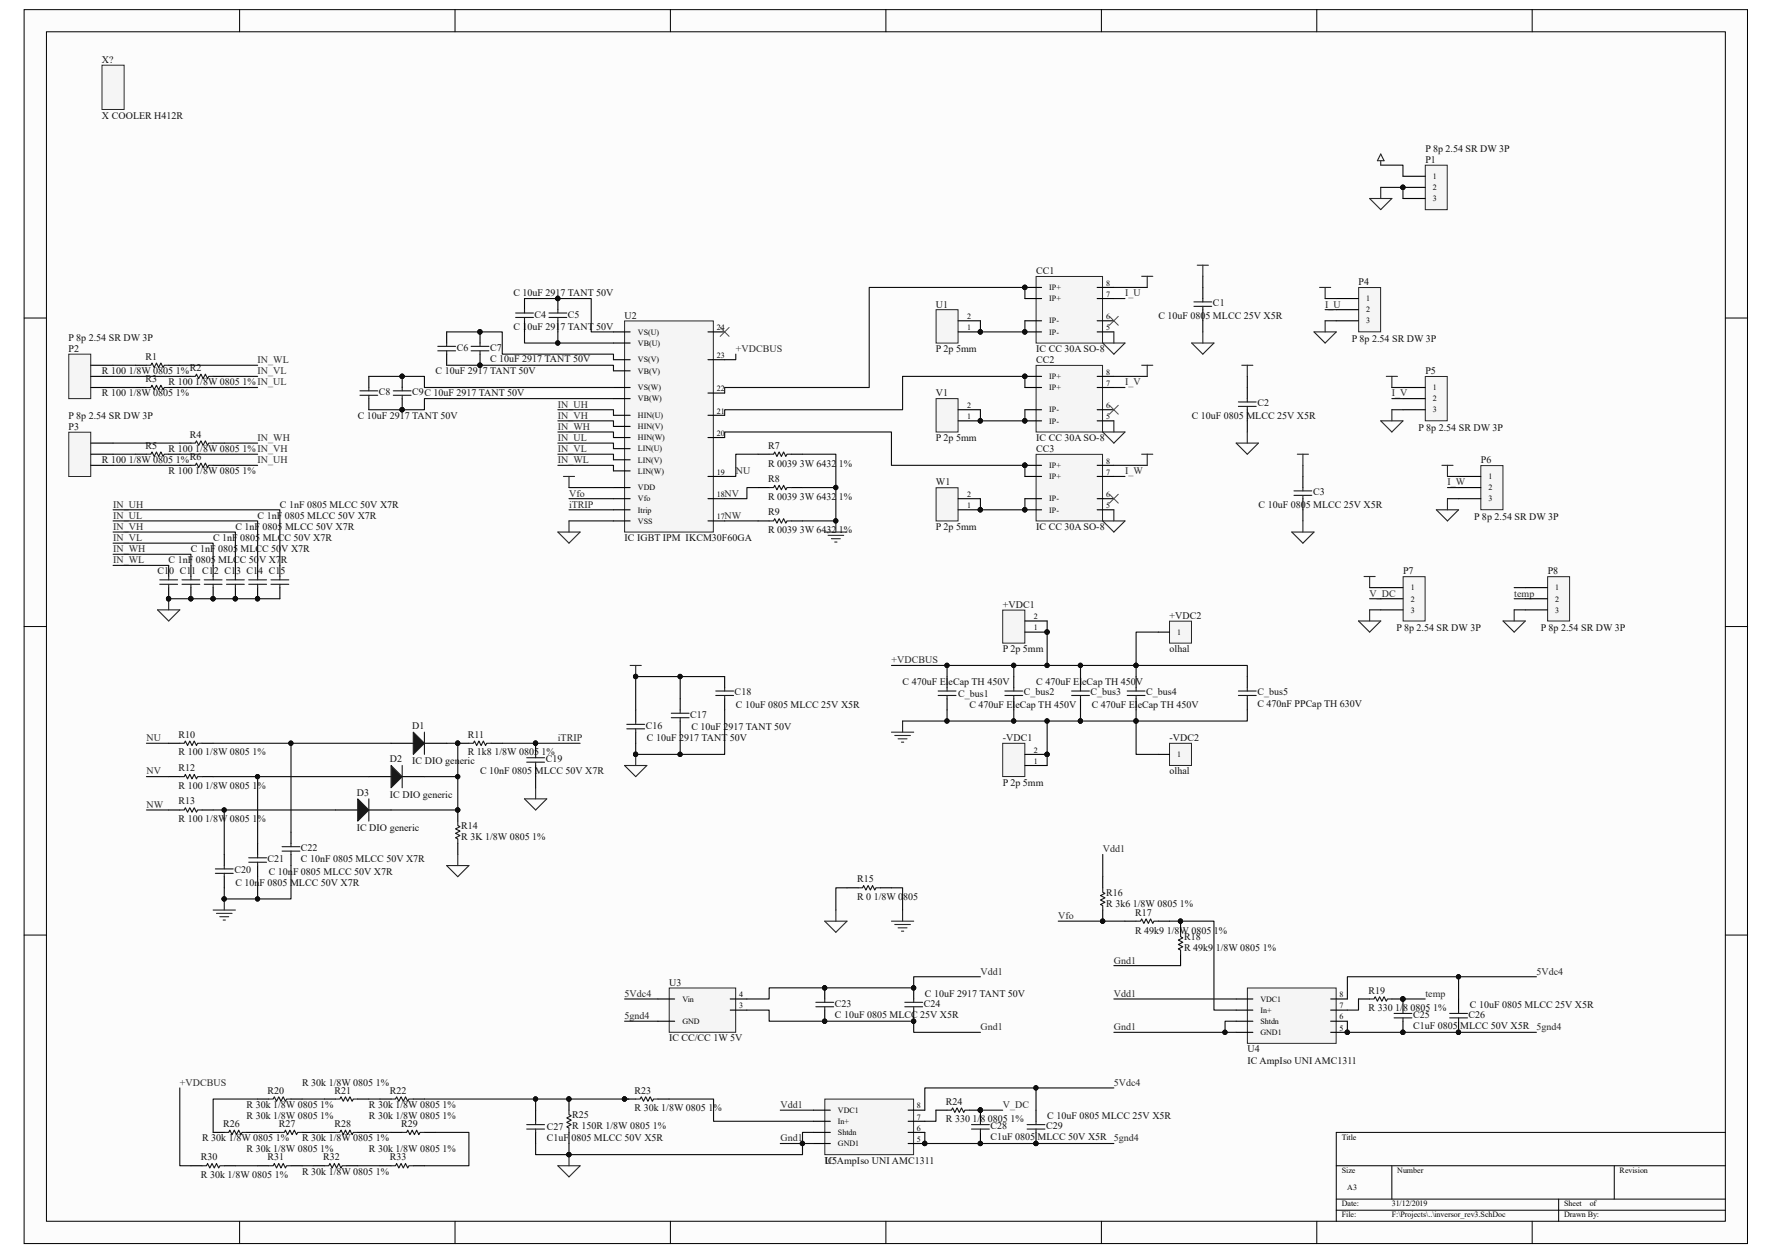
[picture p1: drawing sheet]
<svg xmlns="http://www.w3.org/2000/svg" width="420mm" height="297mm" viewBox="0 0 420 297" stroke-linecap="round" stroke-linejoin="round" font-family="sans-serif">
<path d="M5.8 2.3h408.4v292.5h-408.4z" fill="#fcfcfc"/>
<path d="M5.7 2.3h408.5v292.5h-408.5z" fill="none" stroke="#000" stroke-width=".24"/>
<path d="M11 7.6h397.9v281.9h-397.9z" fill="#fcfcfc"/>
<g fill="none" stroke="#000" stroke-width=".24">
<path d="M11 7.5h397.9v282h-397.9zM56.8 2.3v5.2M107.8 2.3v5.2M158.9 2.3v5.2M210 2.3v5.2M261.1 2.3v5.2M312.1 2.3v5.2M363.2 2.3v5.2M5.7 75.4h5.3M409 75.4h5.2M5.7 148.5h5.3M409 148.5h5.2"/>
<path d="M5.7 221.6h5.3M409 221.6h5.2M316.7 276.3h92.3M329.9 276.3v7.9M382.6 276.3v7.9M409 268.4h-92.3v21.1M56.8 289.5v5.3M107.8 289.5v5.3M158.9 289.5v5.3M210 289.5v5.3M261.1 289.5v5.3M312.1 289.5v5.3"/>
<path d="M316.7 284.2h92.3M316.7 286.9h92.3M363.2 289.5v5.3M369.4 284.2v5.3"/>
</g>
<path d="M245.6 65.6h15.7v15.7h-15.7z" fill="#f5f5f5"/>
<path d="M245.6 65.5h15.7v15.8h-15.7z" fill="none" stroke="#262626" stroke-width=".24"/>
<path d="M242.9 68.1h4M242.9 70.8h4M242.9 76h4M242.9 78.7h4M260.1 68.1h3.9M260.1 70.8h3.9M260.1 76h3.9M260.1 78.7h3.9" fill="none" stroke="#000" stroke-width=".26"/>
<g fill="#0e0e0e" stroke="#0e0e0e" stroke-width=".24">
<circle cx="242.9" cy="68.1" r=".51"/>
<circle cx="242.9" cy="78.7" r=".51"/>
</g>
<path d="M245.6 86.7h15.7v15.7h-15.7z" fill="#f5f5f5"/>
<path d="M245.6 86.6h15.7v15.8h-15.7z" fill="none" stroke="#262626" stroke-width=".24"/>
<path d="M242.9 89.2h4M242.9 91.9h4M242.9 97.1h4M242.9 99.8h4M260.1 89.2h3.9M260.1 91.9h3.9M260.1 97.1h3.9M260.1 99.8h3.9" fill="none" stroke="#000" stroke-width=".26"/>
<g fill="#0e0e0e" stroke="#0e0e0e" stroke-width=".24">
<circle cx="242.9" cy="89.2" r=".51"/>
<circle cx="242.9" cy="99.7" r=".51"/>
</g>
<path d="M245.6 107.7h15.7v15.8h-15.7z" fill="#f5f5f5"/>
<path d="M245.6 107.7h15.7v15.8h-15.7z" fill="none" stroke="#262626" stroke-width=".24"/>
<g fill="none" stroke="#000" stroke-width=".26">
<path d="M242.9 110.3h4M242.9 112.9h4M242.9 118.2h4M260.1 110.3h3.9M260.1 112.9h3.9M260.1 118.2h3.9M242.9 120.8h4M260.1 120.8h3.9M224.5 160.4v2.6M224.5 165.6v2.7M240.3 160.4v2.6M240.3 165.6v2.7"/>
<path d="M256.1 160.4v2.6M256.1 165.6v2.7M269.3 160.4v2.6M269.3 165.6v2.7"/>
</g>
<g fill="#0e0e0e" stroke="#0e0e0e" stroke-width=".24">
<circle cx="242.9" cy="110.3" r=".51"/>
<circle cx="242.9" cy="120.8" r=".51"/>
</g>
<g fill="none" stroke="#1c1c1c" stroke-width=".26">
<path d="M222.4 163.8h4.2M222.4 164.8h4.2M224.5 163v.8M224.5 164.8v.8M238.2 163.8h4.2M238.2 164.8h4.2M240.3 163v.8M240.3 164.8v.8M254 163.8h4.2M254 164.8h4.2M256.1 163v.8M256.1 164.8v.8"/>
<path d="M267.2 163.8h4.2M267.2 164.8h4.2M269.3 163v.8M269.3 164.8v.8"/>
</g>
<path d="M24.2 15.5h5.2v10.5h-5.2z" fill="#f5f5f5"/>
<path d="M24.2 15.5h5.2v10.5h-5.2z" fill="none" stroke="#262626" stroke-width=".24"/>
<path d="M277.2 147.3h5.2v5.1h-5.2z" fill="#f5f5f5"/>
<path d="M277.2 147.2h5.2v5.2h-5.2z" fill="none" stroke="#262626" stroke-width=".24"/>
<path d="M274.6 149.8h2.6" fill="none" stroke="#000" stroke-width=".26"/>
<path d="M277.2 176.2h5.2v5.2h-5.2z" fill="#f5f5f5"/>
<path d="M277.2 176.2h5.2v5.2h-5.2z" fill="none" stroke="#262626" stroke-width=".24"/>
<g fill="none" stroke="#000" stroke-width=".26">
<path d="M113.8 78.7v2.6M132.2 70.8v2.6M132.2 76v2.7M32.1 91.9h2.6M32.1 86.6h2.6M40 91.9h2.6M40 86.6h2.6M42.6 89.2h2.6M50.5 89.2h2.7M95.3 89.2v2.7M95.3 94.5v2.6M113.8 83.9v2.7"/>
<path d="M32.1 107.7h2.6M40 107.7h2.6M42.6 110.3h2.6M42.6 105h2.6M50.5 110.3h2.7M50.5 105h2.7M40 134v2.7M40 139.3v2.6M150.7 168.3v2.6M150.7 173.5v2.7M161.2 165.6v2.7M161.2 170.9v2.6"/>
<path d="M171.8 160.4v2.6M171.8 165.6v2.7M274.6 178.8h2.6"/>
</g>
<path d="M263 75l2.1 2.1M265.1 75l-2.1 2.1M263 96.1l2.1 2.1M265.1 96.1l-2.1 2.1M263 117.1l2.1 2.2M265.1 117.1l-2.1 2.2" fill="none" stroke="#4c4c4c" stroke-width=".24"/>
<g fill="#0e0e0e" stroke="#0e0e0e" stroke-width=".24">
<circle cx="95.3" cy="97.1" r=".51"/>
<circle cx="95.3" cy="89.2" r=".51"/>
<circle cx="113.7" cy="86.6" r=".51"/>
<circle cx="113.7" cy="78.7" r=".51"/>
<circle cx="132.2" cy="70.8" r=".51"/>
<circle cx="39.9" cy="141.9" r=".51"/>
</g>
<g fill="none" stroke="#1c1c1c" stroke-width=".26">
<path d="M130.1 74.2h4.2M130.1 75.3h4.2M132.2 73.4v.8M132.2 75.3v.7M34.7 91.9h1.1l.2-.6 .6 1.1 .5-1.1 .5 1.1 .5-1.1 .6 1.1 .2-.5h1.1M34.7 86.6h1.1l.2-.5 .6 1 .5-1 .5 1 .5-1 .6 1 .2-.5h1.1M45.2 89.2h1.1l.3-.5 .5 1 .5-1 .5 1 .6-1 .5 1 .3-.5h1M93.2 92.6h4.2M93.2 93.7h4.2M95.3 91.9v.7M95.3 93.7v.8M111.7 82.1h4.2"/>
<path d="M111.7 83.2h4.2M113.8 81.3v.8M113.8 83.2v.7M34.7 107.7h1.1l.2-.6 .6 1.1 .5-1.1 .5 1.1 .5-1.1 .6 1.1 .2-.5h1.1M45.2 110.3h1.1l.3-.5 .5 1 .5-1 .5 1 .6-1 .5 1 .3-.5h1M45.2 105h1.1l.3-.5 .5 1.1 .5-1.1 .5 1.1 .6-1.1 .5 1.1 .3-.6h1M37.9 137.4h4.2M37.9 138.5h4.2M40 136.7v.7M40 138.5v.8M148.6 171.7h4.2M148.6 172.8h4.2"/>
<path d="M150.7 170.9v.8M150.7 172.8v.7M159.1 169.1h4.2M159.1 170.1h4.2M161.2 168.3v.8M161.2 170.1v.8M169.7 163.8h4.2M169.7 164.8h4.2M171.8 163v.8M171.8 164.8v.8"/>
</g>
<path d="M158.7 234.2h15.7v10.5h-15.7z" fill="#f5f5f5"/>
<path d="M158.6 234.2h15.8v10.5h-15.8z" fill="none" stroke="#262626" stroke-width=".24"/>
<path d="M155.9 236.8h4M173.1 236.8h3.9M173.1 239.4h3.9M195.5 234.2v2.6M195.5 239.4v2.7M155.9 242.1h4M127 263.1v2.7M127 268.4v2.6M134.9 260.5v2.6M134.9 268.4v2.6" fill="none" stroke="#000" stroke-width=".26"/>
<g fill="#0e0e0e" stroke="#0e0e0e" stroke-width=".24">
<circle cx="195.5" cy="242.1" r=".5"/>
<circle cx="195.5" cy="234.2" r=".5"/>
<circle cx="134.8" cy="260.5" r=".51"/>
</g>
<path d="M193.4 237.6h4.2M193.4 238.6h4.2M195.5 236.8v.8M195.5 238.6v.8M124.8 266.6h4.3M124.8 267.6h4.3M127 265.8v.8M127 267.6v.8M134.9 263.1v1.1l.5 .3-1.1 .5 1.1 .5-1.1 .5 1.1 .6-1.1 .5 .6 .3v1" fill="none" stroke="#1c1c1c" stroke-width=".26"/>
<path d="M195.5 260.6h21v13.1h-21z" fill="#f5f5f5"/>
<path d="M195.5 260.5h21v13.2h-21z" fill="none" stroke="#262626" stroke-width=".24"/>
<g fill="none" stroke="#000" stroke-width=".26">
<path d="M285.1 68.1v2.7M285.1 73.4v2.6M295.6 91.9v2.6M295.6 97.1v2.7M308.8 112.9v2.7M308.8 118.2v2.6M200.8 210.4h2.6M208.7 210.4h2.6M61.1 276.3h2.6M63.7 268.4h2.6M69 276.3h2.6M71.6 268.4h2.6"/>
<path d="M74.2 276.3h2.7M76.9 268.4h2.6M82.1 276.3h2.7M84.8 268.4h2.6M90.1 276.3h2.6M92.7 268.4h2.6M98 276.3h2.6M100.6 268.4h2.6M192.8 263.1h4M192.8 265.8h4M192.8 268.4h4M192.8 271h4"/>
<path d="M215.2 263.1h4M215.2 265.8h4M215.2 268.4h4M215.2 271h4M221.8 263.1h2.7M229.7 263.1h2.7v2.7M232.4 268.4v2.6M245.6 263.1v2.7M245.6 268.4v2.6"/>
</g>
<g fill="#0e0e0e" stroke="#0e0e0e" stroke-width=".24">
<circle cx="219.2" cy="271" r=".51"/>
<circle cx="245.5" cy="271" r=".51"/>
<circle cx="232.3" cy="271" r=".51"/>
<circle cx="232.3" cy="263.1" r=".51"/>
<circle cx="198.1" cy="123.5" r=".51"/>
<circle cx="150.6" cy="160.4" r=".51"/>
<circle cx="150.6" cy="178.8" r=".51"/>
<circle cx="39.9" cy="141.9" r=".51"/>
</g>
<g fill="none" stroke="#1c1c1c" stroke-width=".26">
<path d="M283 71.6h4.2M283 72.6h4.2M285.1 70.8v.8M285.1 72.6v.8M293.5 95.3h4.2M293.5 96.3h4.2M295.6 94.5v.8M295.6 96.3v.8M306.7 116.4h4.2M306.7 117.4h4.2M308.8 115.6v.8M308.8 117.4v.8"/>
<path d="M203.4 210.4h1l.3-.5 .5 1.1 .6-1.1 .5 1.1 .5-1.1 .5 1.1 .3-.6h1.1M63.7 276.3h1.1l.2-.5 .5 1 .6-1 .5 1 .5-1 .6 1 .2-.5h1.1M66.3 268.4h1.1l.3-.5 .5 1 .5-1 .5 1 .6-1 .5 1 .3-.5h1M76.9 276.3h1l.3-.5 .5 1 .5-1 .6 1 .5-1 .5 1 .3-.5h1M79.5 268.4h1.1l.2-.5 .6 1 .5-1 .5 1 .5-1 .6 1 .2-.5h1.1M92.7 276.3h1l.3-.5 .5 1 .6-1 .5 1 .5-1 .5 1 .3-.5h1.1M95.3 268.4h1.1l.2-.5 .6 1 .5-1 .5 1 .6-1 .5 1 .2-.5h1.1M224.5 263.1h1l.3-.5 .5 1.1 .5-1.1 .6 1.1 .5-1.1 .5 1.1 .3-.6h1M230.3 266.6h4.2M230.3 267.6h4.2M232.4 265.8v.8M232.4 267.6v.8"/>
<path d="M243.4 266.6h4.3M243.4 267.6h4.3M245.6 265.8v.8M245.6 267.6v.8"/>
</g>
<g fill="none" stroke="#262626" stroke-width=".26">
<path d="M327.3 38.1v1M327.3 36.5l.8 1.6h-1.6zM324.6 47.1h5.3l-2.6 2.6zM327.3 44.4v2.7M264 78.7v2.6M270.6 65.5h2.6M271.9 65.5v2.6M283.8 62.9h2.6M285.1 62.9v2.6M285.1 78.7v2.6M261.4 81.3h5.2l-2.6 2.6zM264 99.8v2.6"/>
<path d="M270.6 86.6h2.6M271.9 86.6v2.6M282.5 81.3h5.2l-2.6 2.6zM294.3 86.6h2.7M295.6 86.6v2.6M133.5 112.9h2.7M134.9 112.9v2.7M261.4 102.4h5.2l-2.6 2.6zM270.6 107.7h2.6M271.9 107.7v2.6M293 105h5.3l-2.7 2.7zM295.6 102.4v2.6"/>
<path d="M307.5 107.7h2.6M308.8 107.7v2.6M132.2 126.1h5.3l-2.6 2.6zM134.9 123.5v2.6M195.5 126.1h5.3M196.3 126.9h3.7M197.1 127.7h2.1M197.9 128.5h.5M198.1 123.5v2.6M261.4 123.5h5.2l-2.6 2.6zM264 120.8v2.7M306.2 126.1h5.2l-2.6 2.6z"/>
<path d="M308.8 123.5v2.6M37.3 144.6h5.3l-2.6 2.6zM40 141.9v2.7M149.4 157.7h2.6M150.7 157.7v2.7M150.7 178.8v2.7M211.3 173.5h5.3M212.1 174.3h3.7M212.9 175.1h2.1M213.7 175.9h.5M213.9 170.9v2.6M148 181.5h5.3l-2.6 2.6z"/>
<path d="M195.5 218.3h5.3l-2.7 2.7zM198.1 215.7v2.6M211.3 218.3h5.3M212.1 219.1h3.7M212.9 219.9h2.1M213.9 215.7v2.6M213.7 220.7h.5"/>
</g>
<path d="M148.1 76.1h21v50h-21z" fill="#f5f5f5"/>
<path d="M148 76.1h21.1v50h-21.1z" fill="none" stroke="#262626" stroke-width=".24"/>
<g fill="none" stroke="#000" stroke-width=".26">
<path d="M145.4 78.7h4M167.8 78.7h4M145.4 81.3h4M145.4 85.3h4M145.4 87.9h4M145.4 91.9h4M145.4 94.5h4M145.4 98.4h4M167.8 85.3h4M167.8 98.4h4M167.8 93.2h4M145.4 101.1h4"/>
<path d="M145.4 103.7h4M145.4 106.3h4M145.4 109h4M145.4 111.6h4M145.4 115.6h4M145.4 118.2h4M167.8 103.7h4M167.8 118.2h4M167.8 112.9h4M179.7 115.6h2.6M179.7 107.7h2.6M187.6 115.6h2.6"/>
<path d="M187.6 107.7h2.6M145.4 120.8h4M145.4 123.5h4M167.8 123.5h4M179.7 123.5h2.6M187.6 123.5h2.6M295.6 160.4v2.6M295.6 165.6v2.7"/>
</g>
<path d="M170.7 77.6l2.1 2.1M172.8 77.6l-2.1 2.1" fill="none" stroke="#4c4c4c" stroke-width=".24"/>
<path d="M182.3 107.7h1.1l.2-.6 .5 1.1 .6-1.1 .5 1.1 .5-1.1 .6 1.1 .2-.5h1.1M182.3 115.6h1.1l.2-.6 .5 1.1 .6-1.1 .5 1.1 .5-1.1 .6 1.1 .2-.5h1.1M182.3 123.5h1.1l.2-.6 .5 1.1 .6-1.1 .5 1.1 .5-1.1 .6 1.1 .2-.5h1.1M293.5 163.8h4.2M293.5 164.8h4.2M295.6 163v.8M295.6 164.8v.8" fill="none" stroke="#1c1c1c" stroke-width=".26"/>
<path d="M221.9 115.7h5.2v7.8h-5.2z" fill="#f5f5f5"/>
<path d="M221.9 115.6h5.2v7.9h-5.2z" fill="none" stroke="#262626" stroke-width=".24"/>
<path d="M227.1 118.2h5.3M227.1 120.8h5.3" fill="none" stroke="#000" stroke-width=".26"/>
<circle cx="232.3" cy="120.8" r=".51" fill="#0e0e0e" stroke="#0e0e0e" stroke-width=".24"/>
<path d="M221.9 94.5h5.2v7.9h-5.2z" fill="#f5f5f5"/>
<path d="M221.9 94.5h5.2v7.9h-5.2z" fill="none" stroke="#262626" stroke-width=".24"/>
<path d="M227.1 99.8h5.3M227.1 97.1h5.3" fill="none" stroke="#000" stroke-width=".26"/>
<circle cx="232.3" cy="99.7" r=".51" fill="#0e0e0e" stroke="#0e0e0e" stroke-width=".24"/>
<path d="M221.9 73.4h5.2v7.9h-5.2z" fill="#f5f5f5"/>
<path d="M221.9 73.4h5.2v7.9h-5.2z" fill="none" stroke="#262626" stroke-width=".24"/>
<path d="M227.1 78.7h5.3M227.1 76h5.3" fill="none" stroke="#000" stroke-width=".26"/>
<circle cx="232.3" cy="78.7" r=".51" fill="#0e0e0e" stroke="#0e0e0e" stroke-width=".24"/>
<path d="M322.1 68.2h5.1v10.5h-5.1z" fill="#f5f5f5"/>
<path d="M322 68.2h5.2v10.5h-5.2z" fill="none" stroke="#262626" stroke-width=".24"/>
<path d="M316.7 70.8h5.3M316.7 73.4h5.3M316.7 76h5.3" fill="none" stroke="#000" stroke-width=".26"/>
<path d="M311.4 78.7h5.3l-2.6 2.6zM312.8 68.1h2.6M314.1 68.1v2.7M314.1 76v2.7" fill="none" stroke="#262626" stroke-width=".26"/>
<path d="M337.9 89.3h5.1v10.4h-5.1z" fill="#f5f5f5"/>
<path d="M337.8 89.2h5.2v10.5h-5.2z" fill="none" stroke="#262626" stroke-width=".24"/>
<path d="M332.5 91.9h5.3M332.5 94.5h5.3M332.5 97.1h5.3" fill="none" stroke="#000" stroke-width=".26"/>
<path d="M327.3 99.8h5.2l-2.6 2.6zM328.6 89.2h2.6M329.9 89.2v2.7M329.9 97.1v2.7" fill="none" stroke="#262626" stroke-width=".26"/>
<path d="M351 110.4h5.2v10.4h-5.2z" fill="#f5f5f5"/>
<path d="M351 110.4h5.2v10.4h-5.2z" fill="none" stroke="#262626" stroke-width=".24"/>
<path d="M345.7 112.9h5.3M345.7 115.6h5.3M345.7 118.2h5.3" fill="none" stroke="#000" stroke-width=".26"/>
<path d="M341.8 110.3h2.6M343.1 110.3v2.6M343.1 118.2v2.6M340.4 120.8h5.3l-2.6 2.7z" fill="none" stroke="#262626" stroke-width=".26"/>
<path d="M332.6 136.7h5.2v10.5h-5.2z" fill="#f5f5f5"/>
<path d="M332.6 136.7h5.2v10.5h-5.2z" fill="none" stroke="#262626" stroke-width=".24"/>
<path d="M327.3 139.3h5.2M327.3 141.9h5.2M327.3 144.6h5.2" fill="none" stroke="#000" stroke-width=".26"/>
<path d="M323.3 136.7h2.6M324.6 136.7v2.6M322 147.2h5.3l-2.7 2.6zM324.6 144.6v2.6" fill="none" stroke="#262626" stroke-width=".26"/>
<path d="M237.7 144.7h5.2v7.7h-5.2z" fill="#f5f5f5"/>
<path d="M237.7 144.6h5.2v7.8h-5.2z" fill="none" stroke="#262626" stroke-width=".24"/>
<path d="M242.9 149.8h5.3M242.9 147.2h5.3" fill="none" stroke="#000" stroke-width=".26"/>
<circle cx="248.2" cy="149.8" r=".51" fill="#0e0e0e" stroke="#0e0e0e" stroke-width=".24"/>
<path d="M237.7 176.2h5.2v7.9h-5.2z" fill="#f5f5f5"/>
<path d="M237.7 176.2h5.2v7.9h-5.2z" fill="none" stroke="#262626" stroke-width=".24"/>
<g fill="none" stroke="#000" stroke-width=".26">
<path d="M105.9 78.7v2.6M124.3 70.8v2.6M124.3 76v2.7M87.4 89.2v2.7M87.4 94.5v2.6M105.9 83.9v2.7M45.2 134v2.7M45.2 139.3v2.6M50.5 134v2.7M50.5 139.3v2.6M55.8 134v2.7M55.8 139.3v2.6"/>
<path d="M61.1 134v2.7M61.1 139.3v2.6M66.3 134v2.7M66.3 139.3v2.6M40 176.2h2.6M47.9 176.2h2.6M92.7 176.2h5.3M100.6 176.2h5.3M242.9 178.8h5.3M40 184.1h2.6M40 192h2.6M47.9 184.1h2.6"/>
<path d="M47.9 192h2.6M61.1 199.9v2.6M69 197.3v2.6M242.9 181.5h5.3M53.2 202.5v2.7M53.2 207.8v2.6M61.1 205.2v2.6M69 202.5v2.7"/>
</g>
<g fill="#0e0e0e" stroke="#0e0e0e" stroke-width=".24">
<circle cx="248.2" cy="178.8" r=".51"/>
<circle cx="45.2" cy="141.9" r=".51"/>
<circle cx="50.5" cy="141.9" r=".51"/>
<circle cx="55.8" cy="141.9" r=".51"/>
<circle cx="61" cy="141.9" r=".51"/>
<circle cx="53.1" cy="213.1" r=".5"/>
</g>
<g fill="none" stroke="#1c1c1c" stroke-width=".26">
<path d="M122.2 74.2h4.2M122.2 75.3h4.2M124.3 73.4v.8M124.3 75.3v.7M85.3 92.6h4.2M85.3 93.7h4.2M87.4 91.9v.7M87.4 93.7v.8M103.8 82.1h4.2M103.8 83.2h4.2M105.9 81.3v.8M105.9 83.2v.7"/>
<path d="M43.1 137.4h4.3M43.1 138.5h4.3M45.2 136.7v.7M45.2 138.5v.8M48.4 137.4h4.2M48.4 138.5h4.2M50.5 136.7v.7M50.5 138.5v.8M53.7 137.4h4.2M53.7 138.5h4.2M55.8 136.7v.7M55.8 138.5v.8"/>
<path d="M59 137.4h4.2M59 138.5h4.2M61.1 136.7v.7M61.1 138.5v.8M64.2 137.4h4.2M64.2 138.5h4.2M66.3 136.7v.7M66.3 138.5v.8M42.6 176.2h1.1l.2-.5 .6 1 .5-1 .5 1 .5-1 .6 1 .2-.5h1.1M42.6 184.1h1.1l.2-.5 .6 1 .5-1 .5 1 .5-1 .6 1 .2-.5h1.1M42.6 192h1.1l.2-.5 .6 1 .5-1 .5 1 .5-1 .6 1 .2-.5h1.1M69 199.9v.8"/>
<path d="M51 206h4.3M51 207h4.3M53.2 205.2v.8M53.2 207v.8M59 203.3h4.2M59 204.4h4.2M61.1 202.5v.8M61.1 204.4v.8M66.9 200.7h4.2M66.9 201.7h4.2M69 201.7v.8"/>
</g>
<path d="M50.5 215.7h5.3M51.3 216.5h3.7M52.1 217.3h2.1M52.9 218.1h.5M53.2 213.1v2.6" fill="none" stroke="#262626" stroke-width=".26"/>
<path d="M98 173.5l2.6 2.7-2.6 2.6z" fill="#1c1c1c"/>
<path d="M98 173.5l2.6 2.7-2.6 2.6zM100.6 173.5v5.3" fill="none" stroke="#1c1c1c" stroke-width=".26"/>
<path d="M87.4 184.1h5.3M95.3 184.1h5.3" fill="none" stroke="#000" stroke-width=".26"/>
<path d="M92.7 181.5l2.6 2.6-2.6 2.6z" fill="#1c1c1c"/>
<path d="M92.7 181.5l2.6 2.6-2.6 2.6zM95.3 181.5v5.2" fill="none" stroke="#1c1c1c" stroke-width=".26"/>
<path d="M79.5 192h5.3M87.4 192h5.3" fill="none" stroke="#000" stroke-width=".26"/>
<path d="M84.8 189.4l2.6 2.6-2.6 2.6z" fill="#1c1c1c"/>
<g fill="none" stroke="#1c1c1c" stroke-width=".26">
<path d="M111.1 176.2h1.1l.3-.5 .5 1 .5-1 .5 1 .6-1 .5 1 .3-.5h1M124.8 179.6h4.3M127 178.8v.8M84.8 189.4l2.6 2.6-2.6 2.6zM87.4 189.4v5.2M108.5 194.6v1.1l.5 .2-1 .6 1 .5-1 .5 1 .6-1 .5 .5 .2v1.1M124.8 180.7h4.3M127 180.7v.8M261.4 210.4v1.1l.5 .3-1.1 .5 1.1 .5-1.1 .5 1.1 .6-1.1 .5 .6 .3v1M269.3 218.3h1l.3-.5 .5 1.1 .6-1.1 .5 1.1 .5-1.1 .5 1.1 .3-.6h1.1M214.5 237.6h4.2M214.5 238.6h4.2"/>
<path d="M216.6 236.8v.8M216.6 238.6v.8M47.9 276.3h1l.3-.5 .5 1 .6-1 .5 1 .5-1 .5 1 .3-.5h1.1M53.2 268.4h1l.3-.5 .5 1 .5-1 .6 1 .5-1 .5 1 .3-.5h1M63.7 260.5h1.1l.2-.5 .5 1 .6-1 .5 1 .5-1 .6 1 .2-.5h1.1M79.5 260.5h1.1l.2-.5 .6 1 .5-1 .5 1 .5-1 .6 1 .2-.5h1.1M92.7 260.5h1l.3-.5 .5 1 .6-1 .5 1 .5-1 .5 1 .3-.5h1.1M150.7 260.5h1l.3-.5 .5 1 .5-1 .6 1 .5-1 .5 1 .3-.5h1"/>
</g>
<g fill="none" stroke="#000" stroke-width=".26">
<path d="M108.5 176.2h2.6M116.4 176.2h2.6M127 176.2v2.6M108.5 192v2.6M108.5 199.9v2.6M127 181.5v2.6M261.4 207.8v2.6M261.4 215.7v2.6M266.6 218.3h2.7M274.6 218.3h2.6M216.6 234.2v2.6M216.6 239.4v2.7"/>
<path d="M45.2 276.3h2.7M50.5 268.4h2.7M53.2 276.3h2.6M58.4 268.4h2.7M61.1 260.5h2.6M69 260.5h2.6M76.9 260.5h2.6M84.8 260.5h2.6M90.1 260.5h2.6M98 260.5h2.6M148 260.5h2.7M155.9 260.5h2.7"/>
</g>
<g fill="#0e0e0e" stroke="#0e0e0e" stroke-width=".24">
<circle cx="108.5" cy="176.2" r=".51"/>
<circle cx="108.5" cy="192" r=".5"/>
<circle cx="126.9" cy="176.2" r=".51"/>
<circle cx="261.3" cy="218.3" r=".5"/>
<circle cx="148" cy="260.5" r=".51"/>
<circle cx="134.8" cy="273.7" r=".51"/>
<circle cx="216.5" cy="242.1" r=".5"/>
<circle cx="216.5" cy="234.2" r=".5"/>
</g>
<path d="M124.3 189.4h5.3l-2.6 2.6zM127 186.7v2.7M105.9 205.2h5.2l-2.6 2.6zM108.5 202.5v2.7M132.2 276.3h5.3l-2.6 2.7zM134.9 273.7v2.6" fill="none" stroke="#262626" stroke-width=".26"/>
<path d="M295.7 234.2h21v13.1h-21z" fill="#f5f5f5"/>
<path d="M295.7 234.2h21v13.1h-21z" fill="none" stroke="#262626" stroke-width=".24"/>
<g fill="none" stroke="#000" stroke-width=".26">
<path d="M293 236.8h4M293 239.4h4M315.4 236.8h4M315.4 239.4h4M322 236.8h2.6M329.9 236.8h2.6v2.6M345.7 236.8v2.6M293 242.1h4M293 244.7h4M315.4 242.1h4M315.4 244.7h4M332.5 242.1v2.6"/>
<path d="M345.7 242.1v2.6"/>
</g>
<g fill="#0e0e0e" stroke="#0e0e0e" stroke-width=".24">
<circle cx="319.3" cy="244.7" r=".51"/>
<circle cx="345.7" cy="244.7" r=".51"/>
<circle cx="332.5" cy="244.7" r=".51"/>
<circle cx="332.5" cy="236.8" r=".5"/>
</g>
<path d="M324.6 236.8h1.1l.2-.5 .6 1 .5-1 .5 1 .6-1 .5 1 .2-.5h1.1M332.5 239.4v.8M345.7 239.4v.8M330.4 240.2h4.2M330.4 241.3h4.2M332.5 241.3v.8M343.6 240.2h4.2M343.6 241.3h4.2M345.7 241.3v.8" fill="none" stroke="#1c1c1c" stroke-width=".26"/>
<path d="M366.9 136.7h5.1v10.5h-5.1z" fill="#f5f5f5"/>
<path d="M366.8 136.7h5.2v10.5h-5.2z" fill="none" stroke="#262626" stroke-width=".24"/>
<path d="M361.5 139.3h5.3M361.5 141.9h5.3M361.5 144.6h5.3M279.8 218.3v2.7M279.8 226.3v2.6" fill="none" stroke="#000" stroke-width=".26"/>
<path d="M356.3 147.2h5.2l-2.6 2.6zM358.9 144.6v2.6" fill="none" stroke="#262626" stroke-width=".26"/>
<circle cx="279.8" cy="218.3" r=".5" fill="#0e0e0e" stroke="#0e0e0e" stroke-width=".24"/>
<path d="M279.8 221v1l.5 .3-1 .5 1 .6-1 .5 1 .5-1 .5 .5 .3v1.1" fill="none" stroke="#1c1c1c" stroke-width=".26"/>
<path d="M16.3 84h5.2v10.5h-5.2z" fill="#f5f5f5"/>
<path d="M16.3 83.9h5.2v10.6h-5.2z" fill="none" stroke="#262626" stroke-width=".24"/>
<path d="M21.5 91.9h5.3M21.5 89.2h5.3M21.5 86.6h5.3" fill="none" stroke="#000" stroke-width=".26"/>
<path d="M16.3 102.5h5.2v10.4h-5.2z" fill="#f5f5f5"/>
<path d="M16.3 102.4h5.2v10.5h-5.2z" fill="none" stroke="#262626" stroke-width=".24"/>
<path d="M21.5 110.3h5.3M21.5 107.7h5.3M21.5 105h5.3" fill="none" stroke="#000" stroke-width=".26"/>
<path d="M337.9 39.2h5.1v10.5h-5.1z" fill="#f5f5f5"/>
<path d="M337.8 39.2h5.2v10.5h-5.2z" fill="none" stroke="#262626" stroke-width=".24"/>
<path d="M332.5 41.8h5.3M332.5 44.4h5.3M332.5 47.1h5.3" fill="none" stroke="#000" stroke-width=".26"/>
<g fill="#0e0e0e" stroke="#0e0e0e" stroke-width=".24">
<circle cx="332.5" cy="44.4" r=".51"/>
<circle cx="242.9" cy="68.1" r=".51"/>
<circle cx="242.9" cy="89.2" r=".51"/>
<circle cx="242.9" cy="120.8" r=".51"/>
<circle cx="232.3" cy="120.8" r=".51"/>
<circle cx="242.9" cy="99.7" r=".51"/>
<circle cx="232.3" cy="99.7" r=".51"/>
<circle cx="242.9" cy="110.3" r=".51"/>
<circle cx="242.9" cy="78.7" r=".51"/>
<circle cx="232.3" cy="78.7" r=".51"/>
<circle cx="132.2" cy="81.3" r=".51"/>
<circle cx="113.7" cy="86.6" r=".51"/>
<circle cx="113.7" cy="78.7" r=".51"/>
<circle cx="132.2" cy="70.8" r=".51"/>
<circle cx="95.3" cy="97.1" r=".51"/>
<circle cx="95.3" cy="89.2" r=".51"/>
<circle cx="61" cy="141.9" r=".51"/>
<circle cx="55.8" cy="141.9" r=".51"/>
<circle cx="50.5" cy="141.9" r=".51"/>
<circle cx="45.2" cy="141.9" r=".51"/>
<circle cx="39.9" cy="141.9" r=".51"/>
<circle cx="195.5" cy="234.2" r=".5"/>
<circle cx="216.5" cy="234.2" r=".5"/>
<circle cx="195.5" cy="242.1" r=".5"/>
<circle cx="216.5" cy="242.1" r=".5"/>
<circle cx="190.2" cy="271" r=".51"/>
<circle cx="148" cy="260.5" r=".51"/>
<circle cx="134.8" cy="260.5" r=".51"/>
<circle cx="126.9" cy="260.5" r=".51"/>
<circle cx="232.3" cy="263.1" r=".51"/>
<circle cx="219.2" cy="271" r=".51"/>
<circle cx="232.3" cy="271" r=".51"/>
<circle cx="245.5" cy="271" r=".51"/>
<circle cx="245.5" cy="257.9" r=".51"/>
<circle cx="198.1" cy="115.6" r=".51"/>
<circle cx="198.1" cy="123.5" r=".51"/>
<circle cx="248.2" cy="178.8" r=".51"/>
<circle cx="248.2" cy="170.9" r=".51"/>
<circle cx="248.2" cy="149.8" r=".51"/>
<circle cx="248.2" cy="157.7" r=".51"/>
<circle cx="53.1" cy="213.1" r=".5"/>
<circle cx="61" cy="184.1" r=".5"/>
<circle cx="68.9" cy="176.2" r=".51"/>
<circle cx="108.5" cy="184.1" r=".5"/>
<circle cx="53.1" cy="192" r=".5"/>
<circle cx="126.9" cy="176.2" r=".51"/>
<circle cx="261.3" cy="218.3" r=".5"/>
<circle cx="134.8" cy="273.7" r=".51"/>
<circle cx="290.3" cy="244.7" r=".51"/>
<circle cx="332.5" cy="236.8" r=".5"/>
<circle cx="319.3" cy="244.7" r=".51"/>
<circle cx="332.5" cy="244.7" r=".51"/>
<circle cx="345.7" cy="244.7" r=".51"/>
<circle cx="345.7" cy="231.5" r=".5"/>
<circle cx="279.8" cy="218.3" r=".5"/>
<circle cx="108.5" cy="192" r=".5"/>
<circle cx="108.5" cy="176.2" r=".51"/>
<circle cx="61" cy="213.1" r=".5"/>
<circle cx="150.6" cy="160.4" r=".51"/>
<circle cx="161.2" cy="160.4" r=".51"/>
<circle cx="150.6" cy="178.8" r=".51"/>
<circle cx="161.2" cy="178.8" r=".51"/>
<circle cx="240.3" cy="157.7" r=".51"/>
<circle cx="224.4" cy="157.7" r=".51"/>
<circle cx="269.2" cy="157.7" r=".51"/>
<circle cx="256.1" cy="157.7" r=".51"/>
<circle cx="240.3" cy="170.9" r=".51"/>
<circle cx="224.4" cy="170.9" r=".51"/>
<circle cx="256.1" cy="170.9" r=".51"/>
<circle cx="269.2" cy="170.9" r=".51"/>
</g>
<g fill="none" stroke="#0e0e0e" stroke-width=".26">
<path d="M327.3 39.1h5.2v2.7M327.3 44.4h5.2v2.7M105.9 78.7h13.1v5.2h26.4v1.4M124.3 70.8h15.8v7.9h5.3M124.3 78.7v2.6h21.1M132.2 78.7v2.6M232.4 76v2.7h10.5v-2.7M242.9 70.8v-2.7h-36.9v23.8h-34.2v1.3M264 70.8h2.6M264 68.1h7.9M285.1 65.5v2.6M285.1 76v2.7"/>
<path d="M314.1 70.8h2.6M314.1 73.4h2.6M314.1 76h2.6M26.8 89.2h15.8M26.8 91.9h5.3M26.8 86.6h5.3M42.6 91.9h18.5M42.6 86.6h18.5M53.2 89.2h7.9M87.4 89.2h13.2v2.7h44.8M105.9 86.6h39.5v1.3M132.2 97.1h13.2v1.3"/>
<path d="M132.2 99.8h13.2v1.3M145.4 94.5h-44.8v2.6h-13.2M174.4 83.9v1.4h-2.6M232.4 97.1v2.7h10.5v-2.7M242.9 91.9v-2.7h-29v7.9h-42.1v1.3M264 89.2h7.9M264 91.9h2.6M295.6 89.2v2.7M295.6 99.8v2.6M329.9 91.9h2.6M329.9 94.5h2.6M329.9 97.1h2.6"/>
<path d="M26.8 110.3h15.8M26.8 107.7h5.3M26.8 105h15.8M42.6 107.7h18.5M53.2 110.3h7.9M53.2 105h7.9M132.2 102.4h13.2v1.3M132.2 105h13.2v1.3M132.2 107.7h13.2v1.3M132.2 110.3h13.2v1.3M134.9 115.6h10.5M134.9 118.2h10.5"/>
<path d="M171.8 103.7v-1.3h39.5v7.9h31.6v2.6M179.7 107.7h-5.3v5.2h-2.6M179.7 115.6h-2.7v2.6h-5.2M190.2 107.7h7.9v15.8h-7.9M190.2 115.6h7.9M232.4 118.2v2.6h10.5v-2.6M264 110.3h7.9M264 112.9h2.6M308.8 110.3v2.6M343.1 112.9h2.6M343.1 115.6h2.6M343.1 118.2h2.6"/>
<path d="M26.8 128.7h23.7v5.3M26.8 123.5h34.3v10.5M26.8 131.4h18.4v2.6M26.8 126.1h29v7.9M26.8 120.8h39.5v13.2M26.8 134h13.2M134.9 123.5h10.5M134.9 120.8h10.5M171.8 123.5h7.9M308.8 120.8v2.7M324.6 139.3h2.7M358.9 139.3h2.6"/>
<path d="M40 141.9h26.3M224.5 157.7v2.7M240.3 157.7v2.7M248.2 147.2v10.5M256.1 157.7v2.7M274.6 149.8h-5.3v7.9h-58M324.6 141.9h2.7M324.6 144.6h2.7M358.9 141.9h2.6M358.9 144.6h2.6M34.7 176.2h5.3M50.5 176.2h18.5v21.1"/>
<path d="M69 176.2h23.7M105.9 176.2h2.6v15.8h-15.8M119 176.2h18.5M161.2 160.4v5.2M161.2 173.5v5.3M171.8 168.3v10.5h-21.1v-2.6M171.8 160.4h-21.1v7.9M213.9 170.9h42.2M224.5 168.3v2.6M240.3 168.3v2.6M248.2 170.9v10.6M256.1 170.9h13.2v7.9h5.3"/>
<path d="M256.1 168.3v2.6M269.3 168.3v2.6h26.3v-2.6M269.3 160.4v-2.7h26.3v2.7M34.7 184.1h5.3M34.7 192h5.3M50.5 184.1h10.6v15.8M50.5 192h29M53.2 192v10.5M61.1 184.1h26.3M100.6 184.1h7.9M127 184.1v2.6M61.1 207.8v5.3h-7.9v-2.7"/>
<path d="M69 205.2v7.9h-7.9M200.8 210.4h-2.7v5.3M211.3 210.4h2.6v5.3M250.8 218.3h15.8M261.4 202.5v5.3M277.2 218.3h10.5v21.1h5.3M148 236.8h7.9M177 239.4h5.3v2.7h34.3v2.6h15.8M232.4 231.5h-15.8v2.7h-34.3v2.6h-5.3M264 236.8h29M264 228.9h15.8M322 236.8v2.6h-2.6"/>
<path d="M332.5 236.8h5.3M345.7 231.5v5.3M364.2 231.5h-44.8v5.3M42.6 257.9v18.4h2.6M148 242.1h7.9M245.6 257.9v5.2M264 257.9h-44.8v5.2M264 244.7h29M293 242.1h-2.6v2.6M319.4 242.1v2.6h44.8M55.8 276.3h5.3M61.1 260.5h-10.6v7.9"/>
<path d="M61.1 268.4h2.6M71.6 276.3h2.6M71.6 260.5h5.3M74.2 268.4h2.7M84.8 276.3h5.3M87.4 268.4h5.3M87.4 260.5h2.7M100.6 260.5h26.4M103.2 268.4h7.9v7.9h-10.5M134.9 271v2.7M149 260.5h-22v2.6M158.6 260.5h10.5v5.3h23.7"/>
<path d="M184.9 271h7.9M184.9 263.1h7.9M192.8 268.4h-2.6v5.3h-63.2v-2.7M219.2 268.4v2.6h44.8M221.8 263.1v2.7h-2.6M232.4 263.1h5.3"/>
</g>
<g font-size="2.4" fill="#0e0e0e">
<text x="24.2" y="14.9">X?</text>
<text x="24.2" y="28.1">X COOLER H412R</text>
<text x="337.8" y="36">P 8p 2.54 SR DW 3P</text>
<text x="337.8" y="38.6">P1</text>
<text x="245.6" y="65">CC1</text>
<text x="121.7" y="70.3">C 10uF 2917 TANT 50V</text>
<text x="322" y="67.6">P4</text>
<text x="126.7" y="75.3">C4</text>
<text x="134.6" y="75.3">C5</text>
<text x="148" y="75.5">U2</text>
<text x="221.8" y="72.9">U1</text>
<text x="274.5" y="75.5">C 10uF 0805 MLCC 25V X5R</text>
<text x="287.5" y="72.6">C1</text>
<text x="16.3" y="83.4">P2</text>
<text x="16.3" y="80.8">P 8p 2.54 SR DW 3P</text>
<text x="108.3" y="83.2">C6</text>
<text x="116.2" y="83.2">C7</text>
<text x="121.7" y="78.1">C 10uF 2917 TANT 50V</text>
<text x="221.8" y="83.4">P 2p 5mm</text>
<text x="245.6" y="83.4">IC CC 30A SO-8</text>
<text x="320.4" y="81.1">P 8p 2.54 SR DW 3P</text>
<text x="24.2" y="88.7">R 100 1/8W 0805 1%</text>
<text x="34.5" y="85.3">R1</text>
<text x="45" y="87.9">R2</text>
<text x="103.3" y="88.7">C 10uF 2917 TANT 50V</text>
<text x="116.2" y="85.8">C 10uF 2917 TANT 50V</text>
<text x="245.6" y="86.1">CC2</text>
<text x="337.8" y="88.7">P5</text>
<text x="24.2" y="94">R 100 1/8W 0805 1%</text>
<text x="34.5" y="90.6">R3</text>
<text x="40" y="91.4">R 100 1/8W 0805 1% IN_UL</text>
<text x="89.8" y="93.7">C8</text>
<text x="97.7" y="93.7">C9C 10uF 2917 TANT 50V</text>
<text x="221.8" y="94">V1</text>
<text x="16.3" y="101.9">P3</text>
<text x="16.3" y="99.2">P 8p 2.54 SR DW 3P</text>
<text x="84.8" y="99.2">C 10uF 2917 TANT 50V</text>
<text x="282.5" y="99.2">C 10uF 0805 MLCC 25V X5R</text>
<text x="298" y="96.4">C2</text>
<text x="34.5" y="106.3">R5</text>
<text x="40" y="107.1">R 100 1/8W 0805 1% IN_VH</text>
<text x="45" y="103.7">R4</text>
<text x="182" y="106.3">R7</text>
<text x="221.8" y="104.5">P 2p 5mm</text>
<text x="245.6" y="104.5">IC CC 30A SO-8</text>
<text x="245.6" y="107.1">CC3</text>
<text x="336.2" y="102.2">P 8p 2.54 SR DW 3P</text>
<text x="24.2" y="109.8">R 100 1/8W 0805 1%</text>
<text x="40" y="112.4">R 100 1/8W 0805 1%</text>
<text x="45" y="109">R6</text>
<text x="182" y="110.6">R 0039 3W 6432 1%</text>
<text x="351" y="109.8">P6</text>
<text x="182" y="114.3">R8</text>
<text x="182" y="118.5">R 0039 3W 6432 1%</text>
<text x="221.8" y="115.1">W1</text>
<text x="311.2" y="117.4">C3</text>
<text x="55.8" y="125.6">C 1nF 0805 MLCC 50V X7R</text>
<text x="61" y="123">C 1nF 0805 MLCC 50V X7R</text>
<text x="66.3" y="120.3">C 1nF 0805 MLCC 50V X7R</text>
<text x="182" y="122.2">R9</text>
<text x="221.8" y="125.6">P 2p 5mm</text>
<text x="245.6" y="125.6">IC CC 30A SO-8</text>
<text x="298.3" y="120.3">C 10uF 0805 MLCC 25V X5R</text>
<text x="349.4" y="123.2">P 8p 2.54 SR DW 3P</text>
<text x="45.3" y="130.9">C 1nF 0805 MLCC 50V X7R</text>
<text x="50.5" y="128.2">C 1nF 0805 MLCC 50V X7R</text>
<text x="148" y="128.2">IC IGBT IPM IKCM30F60GA</text>
<text x="182" y="126.4">R 0039 3W 6432 1%</text>
<text x="37.3" y="136.1">C10 C11 C12 C13 C14 C15</text>
<text x="40" y="133.5">C 1nF 0805 MLCC 50V X7R</text>
<text x="332.6" y="136.1">P7</text>
<text x="366.8" y="136.1">P8</text>
<text x="237.7" y="144.1">+VDC1</text>
<text x="277.2" y="146.7">+VDC2</text>
<text x="331" y="149.6">P 8p 2.54 SR DW 3P</text>
<text x="365.2" y="149.6">P 8p 2.54 SR DW 3P</text>
<text x="237.7" y="154.6">P 2p 5mm</text>
<text x="277.2" y="154.6">olhal</text>
<text x="174.1" y="164.8">C18</text>
<text x="174.4" y="167.8">C 10uF 0805 MLCC 25V X5R</text>
<text x="213.9" y="162.5">C 470uF EleCap TH 450V</text>
<text x="227.1" y="165.1">C_bus1</text>
<text x="229.8" y="167.8">C 470uF EleCap TH 450V</text>
<text x="242.7" y="164.8">C_bus2</text>
<text x="245.6" y="162.5">C 470uF EleCap TH 450V</text>
<text x="258.5" y="164.8">C_bus3</text>
<text x="258.8" y="167.8">C 470uF EleCap TH 450V</text>
<text x="271.7" y="164.8">C_bus4</text>
<text x="298" y="164.8">C_bus5</text>
<text x="298" y="167.5">C 470nF PPCap TH 630V</text>
<text x="97.7" y="172.8">D1</text>
<text x="153" y="172.8">C16</text>
<text x="163.6" y="170.1">C17</text>
<text x="163.9" y="173">C 10uF 2917 TANT 50V</text>
<text x="42.3" y="174.9">R10</text>
<text x="42.3" y="179.1">R 100 1/8W 0805 1%</text>
<text x="110.9" y="174.9">R11</text>
<text x="110.9" y="179.1">R 1k8 1/8W 0805 1%</text>
<text x="153.3" y="175.7">C 10uF 2917 TANT 50V</text>
<text x="237.7" y="175.7">-VDC1</text>
<text x="277.2" y="175.7">-VDC2</text>
<text x="42.3" y="182.8">R12</text>
<text x="92.4" y="180.7">D2</text>
<text x="97.7" y="181.2">IC DIO generic</text>
<text x="113.8" y="183.6">C 10nF 0805 MLCC 50V X7R</text>
<text x="129.3" y="180.7">C19</text>
<text x="277.2" y="183.6">olhal</text>
<text x="42.3" y="187">R 100 1/8W 0805 1%</text>
<text x="42.3" y="190.7">R13</text>
<text x="84.5" y="188.6">D3</text>
<text x="92.4" y="189.1">IC DIO generic</text>
<text x="237.7" y="186.2">P 2p 5mm</text>
<text x="42.3" y="194.9">R 100 1/8W 0805 1%</text>
<text x="84.5" y="197">IC DIO generic</text>
<text x="109.3" y="196.5">R14</text>
<text x="71.3" y="201.8">C22</text>
<text x="109.3" y="199.1">R 3K 1/8W 0805 1%</text>
<text x="55.5" y="207">C20</text>
<text x="55.8" y="209.9">C 10nF 0805 MLCC 50V X7R</text>
<text x="63.4" y="204.4">C21</text>
<text x="63.7" y="207.3">C 10nF 0805 MLCC 50V X7R</text>
<text x="71.3" y="204.4">C 10nF 0805 MLCC 50V X7R</text>
<text x="203.1" y="209.1">R15</text>
<text x="203.1" y="213.4">R 0 1/8W 0805</text>
<text x="262.2" y="212.3">R16</text>
<text x="262.2" y="214.9">R 3k6 1/8W 0805 1%</text>
<text x="269" y="217">R17</text>
<text x="269" y="221.3">R 49k9 1/8W 0805 1%</text>
<text x="280.6" y="222.8">R18</text>
<text x="280.6" y="225.5">R 49k9 1/8W 0805 1%</text>
<text x="158.6" y="233.6">U3</text>
<text x="197.9" y="238.6">C23</text>
<text x="219" y="238.6">C24</text>
<text x="219.2" y="236.3">C 10uF 2917 TANT 50V</text>
<text x="324.4" y="235.5">R19</text>
<text x="324.4" y="239.7">R 330 1/8 0805 1%</text>
<text x="348.4" y="238.9">C 10uF 0805 MLCC 25V X5R</text>
<text x="197.9" y="241.3">C 10uF 0805 MLCC 25V X5R</text>
<text x="334.9" y="241.3">C25</text>
<text x="334.9" y="243.9">C1uF 0805 MLCC 50V X5R 5gnd4</text>
<text x="348.1" y="241.3">C26</text>
<text x="158.6" y="246.8">IC CC/CC 1W 5V</text>
<text x="295.7" y="249.5">U4</text>
<text x="71.6" y="257.3">R 30k 1/8W 0805 1%</text>
<text x="295.7" y="252.1">IC AmpIso UNI AMC1311</text>
<text x="58.4" y="262.6">R 30k 1/8W 0805 1%</text>
<text x="63.4" y="259.2">R20</text>
<text x="79.3" y="259.2">R21</text>
<text x="87.4" y="262.6">R 30k 1/8W 0805 1%</text>
<text x="92.4" y="259.2">R22</text>
<text x="150.4" y="259.2">R23</text>
<text x="150.4" y="263.4">R 30k 1/8W 0805 1%</text>
<text x="224.2" y="261.8">R24</text>
<text x="52.9" y="267.1">R26</text>
<text x="58.4" y="265.3">R 30k 1/8W 0805 1%</text>
<text x="66.1" y="267.1">R27</text>
<text x="79.3" y="267.1">R28</text>
<text x="87.4" y="265.3">R 30k 1/8W 0805 1%</text>
<text x="95.1" y="267.1">R29</text>
<text x="129.6" y="267.9">C27</text>
<text x="135.6" y="265">R25</text>
<text x="135.6" y="267.6">R 150R 1/8W 0805 1%</text>
<text x="224.2" y="266.1">R 330 1/8 0805 1%</text>
<text x="234.8" y="267.6">C28</text>
<text x="248" y="267.6">C29</text>
<text x="248.2" y="265.3">C 10uF 0805 MLCC 25V X5R</text>
<text x="47.6" y="275">R30</text>
<text x="47.9" y="270.6">R 30k 1/8W 0805 1%</text>
<text x="58.4" y="273.2">R 30k 1/8W 0805 1%</text>
<text x="63.4" y="275">R31</text>
<text x="71.6" y="270.6">R 30k 1/8W 0805 1%</text>
<text x="76.6" y="275">R32</text>
<text x="87.4" y="273.2">R 30k 1/8W 0805 1%</text>
<text x="92.4" y="275">R33</text>
<text x="129.6" y="270.6">C1uF 0805 MLCC 50V X5R</text>
<text x="195.5" y="275.8">U5</text>
<text x="195.5" y="275.8">IC AmpIso UNI AMC1311</text>
<text x="234.8" y="270.3">C1uF 0805 MLCC 50V X5R 5gnd4</text>
<text x="47.6" y="279.2">R 30k 1/8W 0805 1%</text>
<text x="71.6" y="278.4">R 30k 1/8W 0805 1%</text>
</g>
<g font-size="2.4" fill="#262626">
<text x="266.7" y="70.3">I_U</text>
<text x="314.1" y="72.9">I_U</text>
<text x="174.4" y="83.4">+VDCBUS</text>
<text x="61" y="86.1">IN_WL</text>
<text x="61" y="88.7">IN_VL</text>
<text x="266.7" y="91.4">I_V</text>
<text x="329.9" y="94">I_V</text>
<text x="132.2" y="101.9">IN_WH</text>
<text x="132.2" y="99.2">IN_VH</text>
<text x="132.2" y="96.6">IN_UH</text>
<text x="61" y="104.5">IN_WH</text>
<text x="132.2" y="107.1">IN_VL</text>
<text x="132.2" y="104.5">IN_UL</text>
<text x="61" y="109.8">IN_UH</text>
<text x="132.2" y="109.8">IN_WL</text>
<text x="174.4" y="112.4">NU</text>
<text x="266.7" y="112.4">I_W</text>
<text x="134.9" y="117.7">Vfo</text>
<text x="171.8" y="117.7">NV</text>
<text x="343.1" y="115.1">I_W</text>
<text x="26.8" y="125.6">IN_VH</text>
<text x="26.8" y="120.3">IN_UH</text>
<text x="26.8" y="123">IN_UL</text>
<text x="134.9" y="120.3">iTRIP</text>
<text x="171.8" y="123">NW</text>
<text x="26.8" y="130.9">IN_WH</text>
<text x="26.8" y="128.2">IN_VL</text>
<text x="26.8" y="133.5">IN_WL</text>
<text x="324.6" y="141.4">V_DC</text>
<text x="358.9" y="141.4">temp</text>
<text x="211.3" y="157.2">+VDCBUS</text>
<text x="34.7" y="175.7">NU</text>
<text x="132.2" y="175.7">iTRIP</text>
<text x="34.7" y="183.6">NV</text>
<text x="34.7" y="191.5">NW</text>
<text x="261.4" y="202">Vdd1</text>
<text x="250.8" y="217.8">Vfo</text>
<text x="232.4" y="231">Vdd1</text>
<text x="264" y="228.4">Gnd1</text>
<text x="364.2" y="231">5Vdc4</text>
<text x="148" y="236.3">5Vdc4</text>
<text x="264" y="236.3">Vdd1</text>
<text x="337.8" y="236.3">temp</text>
<text x="148" y="241.6">5gnd4</text>
<text x="232.4" y="244.2">Gnd1</text>
<text x="264" y="244.2">Gnd1</text>
<text x="42.6" y="257.3">+VDCBUS</text>
<text x="264" y="257.3">5Vdc4</text>
<text x="185" y="262.6">Vdd1</text>
<text x="237.7" y="262.6">V_DC</text>
<text x="185" y="270.6">Gnd1</text>
</g>
<g font-size="1.9">
<text x="339.6" y="42.4">1</text>
<text x="339.6" y="45">2</text>
<text x="339.6" y="47.7">3</text>
<text x="248.7" y="68.8">IP+</text>
<text x="248.7" y="71.4">IP+</text>
<text x="262.1" y="70.4">7</text>
<text x="262.1" y="67.7">8</text>
<text x="323.8" y="71.4">1</text>
<text x="229.2" y="75.6">2</text>
<text x="248.7" y="76.7">IP-</text>
<text x="262.1" y="75.6">6</text>
<text x="323.8" y="74">2</text>
<text x="323.8" y="76.7">3</text>
<text x="151.2" y="79.3">VS(U)</text>
<text x="151.2" y="82">VB(U)</text>
<text x="169.9" y="78.3">24</text>
<text x="229.2" y="78.3">1</text>
<text x="248.7" y="79.3">IP-</text>
<text x="262.1" y="78.3">5</text>
<text x="151.2" y="85.9">VS(V)</text>
<text x="151.2" y="88.6">VB(V)</text>
<text x="169.9" y="84.8">23</text>
<text x="248.7" y="89.9">IP+</text>
<text x="262.1" y="88.8">8</text>
<text x="151.2" y="92.5">VS(W)</text>
<text x="151.2" y="95.1">VB(W)</text>
<text x="169.9" y="92.8">22</text>
<text x="248.7" y="92.5">IP+</text>
<text x="262.1" y="91.4">7</text>
<text x="339.6" y="92.5">1</text>
<text x="339.6" y="95.1">2</text>
<text x="151.2" y="99.1">HIN(U)</text>
<text x="151.2" y="101.7">HIN(V)</text>
<text x="169.9" y="98">21</text>
<text x="229.2" y="99.4">1</text>
<text x="229.2" y="96.7">2</text>
<text x="248.7" y="97.7">IP-</text>
<text x="248.7" y="100.4">IP-</text>
<text x="262.1" y="99.4">5</text>
<text x="262.1" y="96.7">6</text>
<text x="339.6" y="97.7">3</text>
<text x="151.2" y="104.4">HIN(W)</text>
<text x="151.2" y="107">LIN(U)</text>
<text x="169.9" y="103.3">20</text>
<text x="151.2" y="109.6">LIN(V)</text>
<text x="151.2" y="112.3">LIN(W)</text>
<text x="169.9" y="112.5">19</text>
<text x="248.7" y="111">IP+</text>
<text x="248.7" y="113.6">IP+</text>
<text x="262.1" y="112.5">7</text>
<text x="262.1" y="109.9">8</text>
<text x="352.8" y="113.6">1</text>
<text x="151.2" y="116.2">VDD</text>
<text x="151.2" y="118.8">Vfo</text>
<text x="169.9" y="117.8">18</text>
<text x="229.2" y="117.8">2</text>
<text x="248.7" y="118.8">IP-</text>
<text x="262.1" y="117.8">6</text>
<text x="352.8" y="116.2">2</text>
<text x="352.8" y="118.8">3</text>
<text x="151.2" y="121.5">Itrip</text>
<text x="151.2" y="124.1">VSS</text>
<text x="169.9" y="123.1">17</text>
<text x="229.2" y="120.4">1</text>
<text x="248.7" y="121.5">IP-</text>
<text x="262.1" y="120.4">5</text>
<text x="334.4" y="139.9">1</text>
<text x="334.4" y="142.6">2</text>
<text x="368.6" y="139.9">1</text>
<text x="368.6" y="142.6">2</text>
<text x="245" y="149.4">1</text>
<text x="245" y="146.8">2</text>
<text x="334.4" y="145.2">3</text>
<text x="368.6" y="145.2">3</text>
<text x="279" y="150.5">1</text>
<text x="245" y="178.4">2</text>
<text x="279" y="179.5">1</text>
<text x="245" y="181.1">1</text>
<text x="161.7" y="237.4">Vin</text>
<text x="175.2" y="239">3</text>
<text x="175.2" y="236.4">4</text>
<text x="298.8" y="237.4">VDC1</text>
<text x="317.5" y="239">7</text>
<text x="317.5" y="236.4">8</text>
<text x="161.7" y="242.7">GND</text>
<text x="298.8" y="240.1">In+</text>
<text x="298.8" y="242.7">Shtdn</text>
<text x="298.8" y="245.3">GND1</text>
<text x="317.5" y="244.3">5</text>
<text x="317.5" y="241.6">6</text>
<text x="198.6" y="263.8">VDC1</text>
<text x="217.3" y="262.7">8</text>
<text x="198.6" y="266.4">In+</text>
<text x="198.6" y="269.1">Shtdn</text>
<text x="217.3" y="268">6</text>
<text x="217.3" y="265.4">7</text>
<text x="198.6" y="271.7">GND1</text>
<text x="217.3" y="270.6">5</text>
<text x="318" y="270.1">Title</text>
<text x="318" y="278">Size</text>
<text x="319.3" y="282">A3</text>
<text x="331.2" y="278">Number</text>
<text x="383.9" y="278">Revision</text>
<text x="318" y="285.9">Date:</text>
<text x="329.9" y="285.9">31/12/2019</text>
<text x="370.7" y="285.9">Sheet</text>
<text x="376.8" y="285.9">of</text>
<text x="318" y="288.5">File:</text>
<text x="329.9" y="288.5">F:\Projects\..\inversor_rev3.SchDoc</text>
<text x="370.7" y="288.5">Drawn By:</text>
</g>
</svg>
